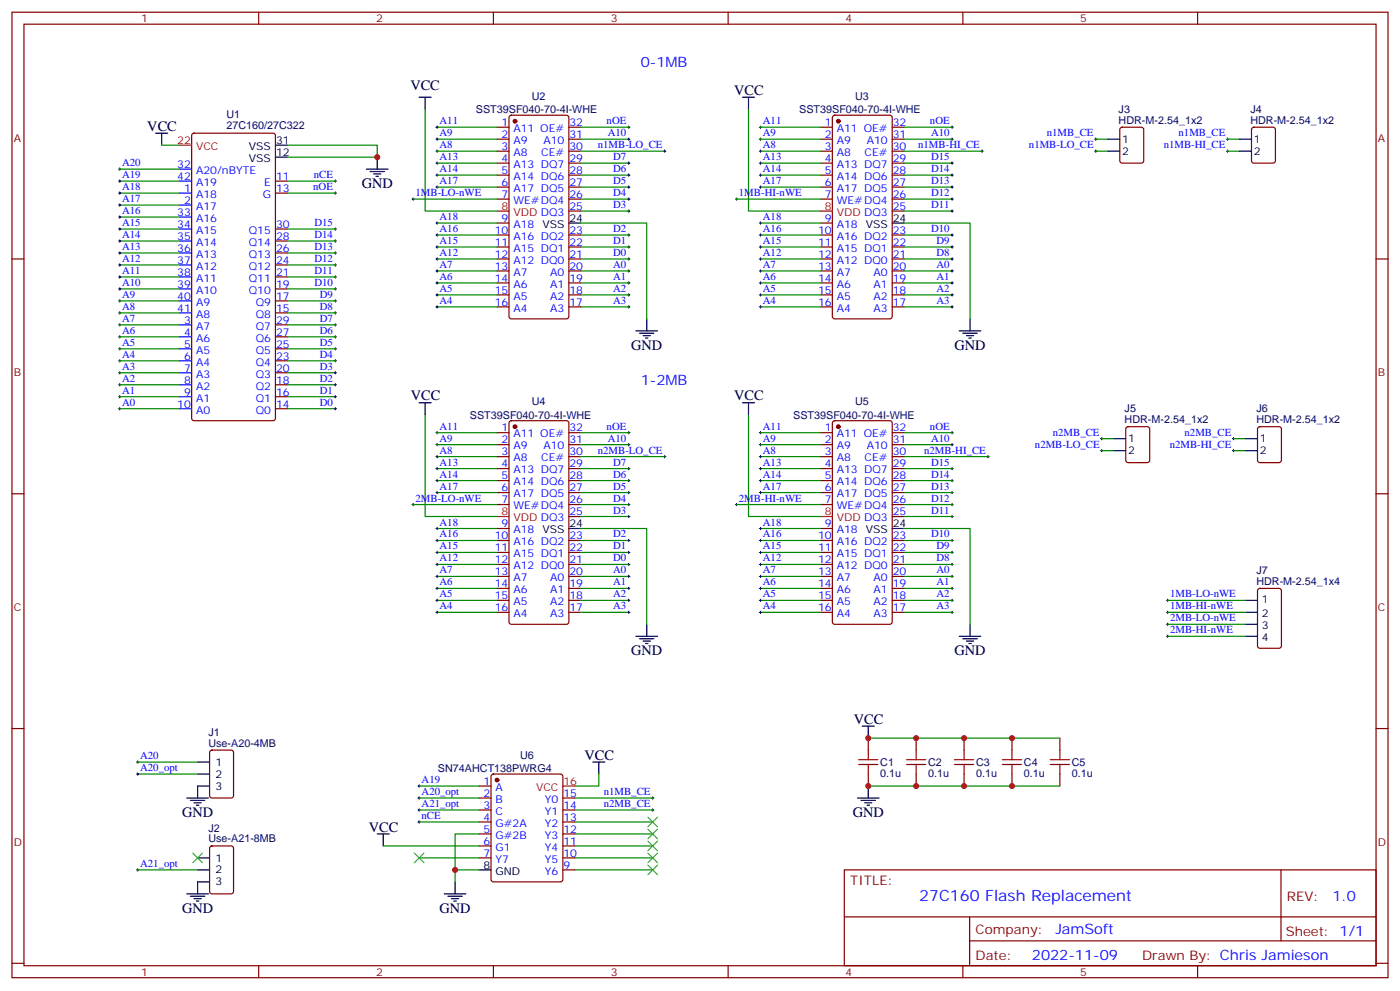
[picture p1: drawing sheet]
<svg xmlns="http://www.w3.org/2000/svg" width="412mm" height="292mm" viewBox="0 0 412 292" stroke-linecap="round" stroke-linejoin="round" font-family="sans-serif">
<g fill="none" stroke="#870000" stroke-width=".35">
<path d="M3.5 3.6h405.4v284.3h-405.4zM7.1 7.1h398.2v277.3h-398.2zM76.2 3.6v3.5M145.3 3.6v3.5M214.5 3.6v3.5M283.6 3.6v3.5M352.8 3.6v3.5M56.7 39.4l.4-.2h23.3l.7 .5v83.5l-.4 .6-23.6 .1-.6-.5-.1-83.5zM146.4 37.5h3.5M150.2 34.1l.4-.2h16.3l.6 .5 .1 58.8-.5 .7h-16.5l-.6-.5-.1-58.8zM167.6 37.5h3.5M241.7 37.5h3.5"/>
<path d="M245.4 34.1l.5-.2h16.2l.7 .5v58.8l-.4 .7h-16.5l-.7-.5v-58.8zM262.8 37.5h3.5M330.1 37.7l.5-.2h5.6l.6 .4 .1 9.4-.5 .7h-5.8l-.7-.4-.1-9.4zM368.9 37.7l.5-.2h5.6l.7 .4v9.4l-.5 .7h-5.8l-.7-.4v-9.4zM81.1 53.3h3.6M81.1 56.9h3.6M146.4 41h3.5M146.4 44.5h3.5M146.4 48h3.5M146.4 51.6h3.5M146.4 55.1h3.5M146.4 58.6h3.5"/>
<path d="M167.6 41h3.5M167.6 44.5h3.5M167.6 48h3.5M167.6 51.6h3.5M167.6 55.1h3.5M167.6 58.6h3.5M241.7 41h3.5M241.7 44.5h3.5M241.7 48h3.5M241.7 51.6h3.5M241.7 55.1h3.5M241.7 58.6h3.5"/>
<path d="M262.8 41h3.5M262.8 44.5h3.5M262.8 48h3.5M262.8 51.6h3.5M262.8 55.1h3.5M262.8 58.6h3.5M3.5 76.3h3.6M81.1 78h3.6M81.1 74.5h3.6M81.1 67.5h3.6M81.1 71h3.6M146.4 76.3h3.5"/>
<path d="M146.4 65.7h3.5M146.4 69.2h3.5M146.4 72.7h3.5M146.4 79.8h3.5M167.6 76.3h3.5M167.6 69.2h3.5M167.6 72.7h3.5M167.6 79.8h3.5M167.6 62.2h3.5M241.7 76.3h3.5M241.7 65.7h3.5M241.7 69.2h3.5"/>
<path d="M241.7 72.7h3.5M241.7 79.8h3.5M262.8 76.3h3.5M262.8 69.2h3.5M262.8 72.7h3.5M262.8 79.8h3.5M262.8 62.2h3.5M405.3 76.3h3.6M81.1 99.2h3.6M81.1 95.7h3.6M81.1 88.6h3.6M81.1 85.1h3.6"/>
<path d="M81.1 81.6h3.6M81.1 92.1h3.6M146.4 83.3h3.5M146.4 86.9h3.5M146.4 90.4h3.5M167.6 83.3h3.5M167.6 86.9h3.5M167.6 90.4h3.5M241.7 83.3h3.5M241.7 86.9h3.5M241.7 90.4h3.5M262.8 83.3h3.5"/>
<path d="M262.8 86.9h3.5M262.8 90.4h3.5M81.1 109.8h3.6M81.1 106.3h3.6M81.1 102.7h3.6M81.1 113.3h3.6M81.1 116.8h3.6M81.1 120.4h3.6M146.4 127.4h3.5M146.4 131h3.5M146.4 134.5h3.5M146.4 138h3.5"/>
<path d="M150.2 124.1l.4-.2h16.3l.6 .4 .1 58.9-.5 .6-16.5 .1-.6-.5-.1-58.8zM167.6 127.4h3.5M167.6 131h3.5M167.6 134.5h3.5M167.6 138h3.5M241.7 127.4h3.5M241.7 131h3.5M241.7 134.5h3.5M241.7 138h3.5M245.4 124.1l.5-.2h16.2l.7 .4v58.9l-.4 .6-16.5 .1-.7-.5v-58.8zM262.8 127.4h3.5M262.8 131h3.5"/>
<path d="M262.8 134.5h3.5M262.8 138h3.5M331.8 125.9l.5-.2h5.7l.6 .4 .1 9.4-.5 .7h-5.9l-.6-.4-.1-9.4zM370.7 125.9l.4-.2h5.7l.6 .4 .1 9.4-.5 .7h-5.9l-.6-.4-.1-9.4zM3.5 145.4h3.6M146.4 141.5h3.5M146.4 145.1h3.5M146.4 148.6h3.5M146.4 155.6h3.5M146.4 159.2h3.5M167.6 141.5h3.5M167.6 145.1h3.5"/>
<path d="M167.6 148.6h3.5M167.6 159.2h3.5M167.6 152.1h3.5M241.7 141.5h3.5M241.7 145.1h3.5M241.7 148.6h3.5M241.7 155.6h3.5M241.7 159.2h3.5M262.8 141.5h3.5M262.8 145.1h3.5M262.8 148.6h3.5M262.8 159.2h3.5"/>
<path d="M262.8 152.1h3.5M405.3 145.4h3.6M146.4 162.7h3.5M146.4 166.2h3.5M146.4 169.8h3.5M146.4 173.3h3.5M146.4 176.8h3.5M167.6 162.7h3.5M167.6 166.2h3.5M167.6 169.8h3.5M167.6 173.3h3.5M167.6 176.8h3.5"/>
<path d="M241.7 162.7h3.5M241.7 166.2h3.5M241.7 169.8h3.5M241.7 173.3h3.5M241.7 176.8h3.5M262.8 162.7h3.5M262.8 166.2h3.5M262.8 169.8h3.5M262.8 173.3h3.5M262.8 176.8h3.5M370.7 173.5l.4-.2h5.7l.6 .4 .1 16.5-.5 .7h-5.9l-.6-.4-.1-16.5zM146.4 180.3h3.5"/>
<path d="M167.6 180.3h3.5M241.7 180.3h3.5M262.8 180.3h3.5M3.5 214.6h3.6M255.8 217.4v3.5M269.9 217.4v3.5M284 217.4v3.5M298.1 217.4v3.5M312.2 217.4v3.5M405.3 214.6h3.6M62 221.1l.4-.2h5.7l.6 .4 .1 13-.5 .7h-5.9l-.6-.4-.1-13zM141.1 231.5h3.5"/>
<path d="M141.1 235h3.5M141.1 238.5h3.5M144.9 228.2l.4-.2h19.8l.7 .4v30.6l-.5 .7h-20l-.6-.4-.1-30.6zM165.8 235h3.5M165.8 238.5h3.5M255.8 228v3.5M269.9 228v3.5M284 228v3.5M298.1 228v3.5M312.2 228v3.5M62 249.3l.4-.2h5.7l.6 .5 .1 12.9-.5 .7h-5.9l-.6-.4-.1-13zM141.1 242.1h3.5"/>
<path d="M141.1 245.6h3.5M141.1 249.1h3.5M141.1 252.7h3.5M165.8 242.1h3.5M165.8 245.6h3.5M165.8 249.1h3.5M165.8 252.7h3.5M165.8 256.2h3.5M248.7 256.2h156.6v28.2h-156.6zM377.3 256.2v20.9M248.7 270h156.5M285.6 277.1h119.6"/>
<path d="M285.6 270v14.1M3.5 283.7h3.6M76.2 284.4v3.5M145.3 284.4v3.5M214.5 284.4v3.5M283.6 284.4v3.5M352.8 284.4v3.5M405.3 283.7h3.6"/>
</g>
<g fill="none" stroke="#00f" stroke-width=".35">
<path d="M52.9 56.9h3.5M52.9 53.3h3.5M52.9 49.8h3.5M52.9 67.5h3.5M52.9 71h3.5M52.9 74.5h3.5M52.9 78h3.5M52.9 60.4h3.5M52.9 63.9h3.5M52.9 95.7h3.5M52.9 99.2h3.5M52.9 88.6h3.5"/>
<path d="M52.9 92.1h3.5M52.9 85.1h3.5M52.9 81.6h3.5M52.9 102.7h3.5M52.9 106.3h3.5M52.9 109.8h3.5M52.9 113.3h3.5M52.9 116.8h3.5M52.9 120.4h3.5"/>
</g>
<g fill="none" stroke="#000" stroke-width=".35">
<path d="M45.9 39.2h3.5M47.6 39.2v3.6M123.5 28.6h3.5M125.2 28.6v3.6M218.7 28.6h3.5M220.5 28.6v3.6M81.1 42.8h3.6M81.1 46.3h3.6M107.9 49.8h6.4M109 50.5h4.2M110.1 51.2h2.1M110.8 51.9h.7"/>
<path d="M111.1 46.3v3.5M326.3 41h3.5M326.3 44.5h3.5M365.1 41h3.6M365.1 44.5h3.6M167.6 65.7h3.5M262.8 65.7h3.5M187.3 97.4h6.4M188.4 98.1h4.2M189.4 98.8h2.2M190.1 99.6h.8M190.5 93.9v3.5"/>
<path d="M282.6 97.4h6.3M283.6 98.1h4.3M284.7 98.8h2.1M285.4 99.6h.7M285.8 93.9v3.5M123.5 118.6h3.5M125.2 118.6v3.5M218.7 118.6h3.5M220.5 118.6v3.5M328.1 129.2h3.5M328.1 132.7h3.5M366.9 129.2h3.5"/>
<path d="M366.9 132.7h3.5M167.6 155.6h3.5M262.8 155.6h3.5M366.9 176.8h3.5M187.3 187.4h6.4M188.4 188.1h4.2M189.4 188.8h2.2M190.1 189.5h.8M190.5 183.9v3.5M282.6 187.4h6.3M283.6 188.1h4.3M284.7 188.8h2.1"/>
<path d="M285.4 189.5h.7M285.8 183.9v3.5M366.9 187.4h3.5M366.9 180.3h3.5M366.9 183.9h3.5M254 213.9h3.5M255.8 213.9v3.5M55 235h6.4M56.1 235.7h4.2M57.1 236.4h2.2M57.9 237.1h.7M58.2 224.4h3.5"/>
<path d="M58.2 228h3.5M61.7 231.5h-3.5v3.5M174.6 224.4h3.6M176.4 224.4v3.6M252.6 235h6.3M253.6 235.7h4.3M254.7 236.4h2.1M255.4 237.1h.7M255.8 231.5v3.5M58.2 256.2h3.5M58.2 252.7h3.5M61.7 259.7h-3.5v3.5"/>
<path d="M111.1 245.6h3.6M112.9 245.6v3.5M134.1 259.7v3.5M141.1 256.2h3.5M55 263.2h6.4M56.1 263.9h4.2M57.1 264.7h2.2M57.9 265.4h.7M130.9 263.2h6.3M131.9 263.9h4.3M133 264.7h2.1M133.7 265.4h.7"/>
</g>
<path d="M52.9 42.8h3.5M146.4 62.2h3.5M241.7 62.2h3.5M146.4 152.1h3.5M241.7 152.1h3.5M165.8 231.5h3.5" fill="none" stroke="#f00" stroke-width=".35"/>
<g fill="#870000" stroke="#870000" stroke-width=".35">
<circle cx="151.7" cy="35.7" r=".53"/>
<circle cx="246.9" cy="35.7" r=".53"/>
<circle cx="151.7" cy="125.7" r=".53"/>
<circle cx="246.9" cy="125.7" r=".53"/>
<circle cx="146.4" cy="229.7" r=".53"/>
</g>
<g fill="none" stroke="#000" stroke-width=".29">
<path d="M128.4 37.5h.7M128.8 37.1v.7M184.9 37.5h.7M185.2 37.1v.7M223.7 37.5h.7M224 37.1v.7M280.1 37.5h.7M280.5 37.1v.7M34.9 53.3h.7M34.9 56.9h.7M34.9 49.8h.7M35.3 49.5v.7"/>
<path d="M35.3 53v.7M35.3 56.5v.7M98.4 53.3h.7M98.4 56.9h.7M98.8 53v.7M98.8 56.5v.7M121.4 58.6h.7M121.7 58.3v.7M128.4 55.1h.7M128.4 51.6h.7M128.4 48h.7M128.4 44.5h.7"/>
<path d="M128.4 41h.7M128.8 40.6v.7M128.8 44.2v.7M128.8 47.7v.7M128.8 51.2v.7M128.8 54.8v.7M184.9 55.1h.7M184.9 51.6h.7M184.9 48h.7M184.9 41h.7M184.9 58.6h.7M185.2 40.6v.7"/>
<path d="M185.2 47.7v.7M185.2 51.2v.7M185.2 54.8v.7M185.2 58.3v.7M195.4 44.5h.7M195.8 44.2v.7M216.6 58.6h.7M217 58.3v.7M223.7 55.1h.7M223.7 51.6h.7M223.7 48h.7M223.7 44.5h.7"/>
<path d="M223.7 41h.7M224 40.6v.7M224 44.2v.7M224 47.7v.7M224 51.2v.7M224 54.8v.7M280.1 55.1h.7M280.1 51.6h.7M280.1 48h.7M280.1 41h.7M280.1 58.6h.7M280.5 40.6v.7"/>
<path d="M280.5 47.7v.7M280.5 51.2v.7M280.5 54.8v.7M280.5 58.3v.7M288.9 44.5h.7M289.3 44.2v.7M322.4 44.5h.7M322.4 41h.7M322.8 40.6v.7M322.8 44.2v.7M361.2 44.5h.7M361.2 41h.7"/>
<path d="M361.6 40.6v.7M361.6 44.2v.7M34.9 60.4h.7M34.9 63.9h.7M34.9 67.5h.7M34.9 71h.7M34.9 74.5h.7M34.9 78h.7M35.3 60v.7M35.3 63.6v.7M35.3 67.1v.7M35.3 70.6v.7"/>
<path d="M35.3 74.2v.7M35.3 77.7v.7M98.4 67.5h.7M98.4 71h.7M98.4 74.5h.7M98.4 78h.7M98.8 67.1v.7M98.8 70.6v.7M98.8 74.2v.7M98.8 77.7v.7M128.4 79.8h.7M128.4 76.3h.7"/>
<path d="M128.4 72.7h.7M128.4 69.2h.7M128.4 65.7h.7M128.8 65.3v.7M128.8 68.9v.7M128.8 72.4v.7M128.8 75.9v.7M128.8 79.4v.8M184.9 79.8h.7M184.9 76.3h.7M184.9 72.7h.7M184.9 69.2h.7"/>
<path d="M184.9 62.2h.7M185.2 61.8v.7M185.2 68.9v.7M185.2 72.4v.7M185.2 75.9v.7M185.2 79.4v.8M223.7 79.8h.7M223.7 76.3h.7M223.7 72.7h.7M223.7 69.2h.7M223.7 65.7h.7M224 65.3v.7"/>
<path d="M224 68.9v.7M224 72.4v.7M224 75.9v.7M224 79.4v.8M280.1 79.8h.7M280.1 76.3h.7M280.1 72.7h.7M280.1 69.2h.7M280.1 62.2h.7M280.5 61.8v.7M280.5 68.9v.7M280.5 72.4v.7"/>
<path d="M280.5 75.9v.7M280.5 79.4v.8M34.9 99.2h.7M34.9 95.7h.7M34.9 92.1h.7M34.9 88.6h.7M34.9 81.6h.7M34.9 85.1h.7M35.3 81.2v.7M35.3 84.7v.7M35.3 88.3v.7M35.3 91.8v.7"/>
<path d="M35.3 95.3v.7M35.3 98.8v.8M98.4 99.2h.7M98.4 95.7h.7M98.4 92.1h.7M98.4 88.6h.7M98.4 81.6h.7M98.4 85.1h.7M98.8 81.2v.7M98.8 84.7v.7M98.8 88.3v.7M98.8 91.8v.7"/>
<path d="M98.8 95.3v.7M98.8 98.8v.8M128.4 90.4h.7M128.4 86.9h.7M128.4 83.3h.7M128.8 83v.7M128.8 86.5v.7M128.8 90v.7M184.9 90.4h.7M184.9 86.9h.7M184.9 83.3h.7M185.2 83v.7"/>
<path d="M185.2 86.5v.7M185.2 90v.7M223.7 90.4h.7M223.7 86.9h.7M223.7 83.3h.7M224 83v.7M224 86.5v.7M224 90v.7M280.1 90.4h.7M280.1 86.9h.7M280.1 83.3h.7M280.5 83v.7"/>
<path d="M280.5 86.5v.7M280.5 90v.7M34.9 116.8h.7M34.9 113.3h.7M34.9 109.8h.7M34.9 106.3h.7M34.9 102.7h.7M35.3 102.4v.7M35.3 105.9v.7M35.3 109.4v.7M35.3 113v.7M35.3 116.5v.7"/>
<path d="M98.4 116.8h.7M98.4 113.3h.7M98.4 109.8h.7M98.4 106.3h.7M98.4 102.7h.7M98.8 102.4v.7M98.8 105.9v.7M98.8 109.4v.7M98.8 113v.7M98.8 116.5v.7M34.9 120.4h.7M35.3 120v.7"/>
<path d="M98.4 120.4h.7M98.8 120v.7M128.4 131h.7M128.4 127.4h.7M128.4 134.5h.7M128.4 138h.7M128.8 127.1v.7M128.8 130.6v.7M128.8 134.1v.7M128.8 137.7v.7M184.9 131h.7M184.9 127.4h.7"/>
<path d="M184.9 138h.7M185.2 127.1v.7M185.2 130.6v.7M185.2 137.7v.7M195.4 134.5h.7M195.8 134.1v.7M223.7 131h.7M223.7 127.4h.7M223.7 134.5h.7M223.7 138h.7M224 127.1v.7M224 130.6v.7"/>
<path d="M224 134.1v.7M224 137.7v.7M280.1 131h.7M280.1 127.4h.7M280.1 138h.7M280.5 127.1v.7M280.5 130.6v.7M280.5 137.7v.7M290.7 134.5h.7M291 134.1v.7M324.2 132.7h.7M324.2 129.2h.7"/>
<path d="M324.6 128.8v.7M324.6 132.4v.7M363 132.7h.7M363 129.2h.7M363.4 128.8v.7M363.4 132.4v.7M121.4 148.6h.7M121.7 148.2v.7M128.4 141.5h.7M128.4 145.1h.7M128.4 155.6h.7M128.4 159.2h.7"/>
<path d="M128.8 141.2v.7M128.8 144.7v.7M128.8 155.3v.7M128.8 158.8v.7M184.9 141.5h.7M184.9 145.1h.7M184.9 159.2h.7M184.9 152.1h.7M184.9 148.6h.7M185.2 141.2v.7M185.2 144.7v.7M185.2 148.2v.7"/>
<path d="M185.2 151.8v.7M185.2 158.8v.7M216.6 148.6h.7M217 148.2v.7M223.7 141.5h.7M223.7 145.1h.7M223.7 155.6h.7M223.7 159.2h.7M224 141.2v.7M224 144.7v.7M224 155.3v.7M224 158.8v.7"/>
<path d="M280.1 141.5h.7M280.1 145.1h.7M280.1 159.2h.7M280.1 152.1h.7M280.1 148.6h.7M280.5 141.2v.7M280.5 144.7v.7M280.5 148.2v.7M280.5 151.8v.7M280.5 158.8v.7M128.4 169.8h.7M128.4 173.3h.7"/>
<path d="M128.4 176.8h.7M128.4 162.7h.7M128.4 166.2h.7M128.8 162.3v.8M128.8 165.9v.7M128.8 169.4v.7M128.8 172.9v.7M128.8 176.5v.7M128.8 180v.7M184.9 169.8h.7M184.9 173.3h.7M184.9 176.8h.7"/>
<path d="M184.9 162.7h.7M184.9 166.2h.7M185.2 162.3v.8M185.2 165.9v.7M185.2 169.4v.7M185.2 172.9v.7M185.2 176.5v.7M185.2 180v.7M223.7 169.8h.7M223.7 173.3h.7M223.7 176.8h.7M223.7 162.7h.7"/>
<path d="M223.7 166.2h.7M224 162.3v.8M224 165.9v.7M224 169.4v.7M224 172.9v.7M224 176.5v.7M224 180v.7M280.1 169.8h.7M280.1 173.3h.7M280.1 176.8h.7M280.1 162.7h.7M280.1 166.2h.7"/>
<path d="M280.5 162.3v.8M280.5 165.9v.7M280.5 169.4v.7M280.5 172.9v.7M280.5 176.5v.7M280.5 180v.7M343.6 176.8h.7M344 176.5v.7M344 180v.7M128.4 180.3h.7M184.9 180.3h.7M223.7 180.3h.7"/>
<path d="M280.1 180.3h.7M343.6 180.3h.7M343.6 183.9h.7M343.6 187.4h.7M344 183.5v.7M344 187v.7M40.2 224.4h.7M40.2 228h.7M40.6 224.1v.7M40.6 227.6v.7M123.1 231.5h.7M123.1 235h.7"/>
<path d="M123.1 238.5h.7M123.5 231.1v.7M123.5 234.7v.7M123.5 238.2v.7M191.9 235h.7M191.9 238.5h.7M192.3 234.7v.7M192.3 238.2v.7M40.2 256.2h.7M40.6 255.8v.7M123.1 242.1h.7M123.5 241.7v.7"/>
</g>
<g fill="none" stroke="#008700" stroke-width=".35">
<path d="M125.2 32.2v30h21.2M128.8 37.5h17.6M171.1 37.5h14.1M220.5 32.2v30h21.2M224 37.5h17.7M266.3 37.5h14.2M35.3 56.9h17.6M35.3 53.3h17.6M35.3 49.8h17.6M47.6 42.8h5.3M84.7 42.8h26.4v3.5h-26.4M84.7 56.9h14.1"/>
<path d="M84.7 53.3h14.1M121.7 58.6h24.7M128.8 44.5h17.6M128.8 48h17.6M128.8 51.6h17.6M128.8 55.1h17.6M128.8 41h17.6M171.1 44.5h24.7M171.1 48h14.1M171.1 51.6h14.1M171.1 55.1h14.1M171.1 41h14.1"/>
<path d="M171.1 58.6h14.1M217 58.6h24.7M224 44.5h17.7M224 48h17.7M224 51.6h17.7M224 55.1h17.7M224 41h17.7M266.3 44.5h23M266.3 48h14.2M266.3 51.6h14.2M266.3 55.1h14.2M266.3 41h14.2"/>
<path d="M266.3 58.6h14.2M322.8 44.5h3.5M322.8 41h3.5M361.6 44.5h3.5M361.6 41h3.5M35.3 78h17.6M35.3 74.5h17.6M35.3 71h17.6M35.3 67.5h17.6M35.3 63.9h17.6M35.3 60.4h17.6M84.7 78h14.1"/>
<path d="M84.7 74.5h14.1M84.7 71h14.1M84.7 67.5h14.1M128.8 79.8h17.6M128.8 65.7h17.6M128.8 69.2h17.6M128.8 72.7h17.6M128.8 76.3h17.6M171.1 65.7h19.4v28.2M171.1 79.8h14.1M171.1 69.2h14.1M171.1 72.7h14.1"/>
<path d="M171.1 76.3h14.1M171.1 62.2h14.1M224 79.8h17.7M224 65.7h17.7M224 69.2h17.7M224 72.7h17.7M224 76.3h17.7M266.3 65.7h19.5v28.2M266.3 79.8h14.2M266.3 69.2h14.2M266.3 72.7h14.2M266.3 76.3h14.2"/>
<path d="M266.3 62.2h14.2M35.3 88.6h17.6M35.3 92.1h17.6M35.3 95.7h17.6M35.3 99.2h17.6M35.3 81.6h17.6M35.3 85.1h17.6M84.7 88.6h14.1M84.7 92.1h14.1M84.7 95.7h14.1M84.7 99.2h14.1M84.7 81.6h14.1"/>
<path d="M84.7 85.1h14.1M128.8 83.3h17.6M128.8 86.9h17.6M128.8 90.4h17.6M171.1 83.3h14.1M171.1 86.9h14.1M171.1 90.4h14.1M224 83.3h17.7M224 86.9h17.7M224 90.4h17.7M266.3 83.3h14.2M266.3 86.9h14.2"/>
<path d="M266.3 90.4h14.2M35.3 102.7h17.6M35.3 106.3h17.6M35.3 109.8h17.6M35.3 113.3h17.6M35.3 116.8h17.6M84.7 102.7h14.1M84.7 106.3h14.1M84.7 109.8h14.1M84.7 113.3h14.1M84.7 116.8h14.1M35.3 120.4h17.6"/>
<path d="M84.7 120.4h14.1M125.2 122.1v30h21.2M128.8 127.4h17.6M128.8 131h17.6M128.8 138h17.6M128.8 134.5h17.6M171.1 127.4h14.1M171.1 131h14.1M171.1 138h14.1M171.1 134.5h24.7M220.5 122.1v30h21.2M224 127.4h17.7"/>
<path d="M224 131h17.7M224 138h17.7M224 134.5h17.7M266.3 127.4h14.2M266.3 131h14.2M266.3 138h14.2M266.3 134.5h24.7M324.6 132.7h3.5M324.6 129.2h3.5M363.4 132.7h3.5M363.4 129.2h3.5M121.7 148.6h24.7"/>
<path d="M128.8 145.1h17.6M128.8 141.5h17.6M128.8 159.2h17.6M128.8 155.6h17.6M171.1 155.6h19.4v28.3M171.1 145.1h14.1M171.1 141.5h14.1M171.1 159.2h14.1M171.1 152.1h14.1M171.1 148.6h14.1M217 148.6h24.7M224 145.1h17.7"/>
<path d="M224 141.5h17.7M224 159.2h17.7M224 155.6h17.7M266.3 155.6h19.5v28.3M266.3 145.1h14.2M266.3 141.5h14.2M266.3 159.2h14.2M266.3 152.1h14.2M266.3 148.6h14.2M128.8 176.8h17.6M128.8 173.3h17.6M128.8 169.8h17.6"/>
<path d="M128.8 166.2h17.6M128.8 162.7h17.6M171.1 176.8h14.1M171.1 173.3h14.1M171.1 169.8h14.1M171.1 166.2h14.1M171.1 162.7h14.1M224 176.8h17.7M224 173.3h17.7M224 169.8h17.7M224 166.2h17.7M224 162.7h17.7"/>
<path d="M266.3 176.8h14.2M266.3 173.3h14.2M266.3 169.8h14.2M266.3 166.2h14.2M266.3 162.7h14.2M344 176.8h22.9M128.8 180.3h17.6M171.1 180.3h14.1M224 180.3h17.7M266.3 180.3h14.2M344 180.3h22.9M344 183.9h22.9"/>
<path d="M344 187.4h22.9M255.8 217.4h56.4M40.6 224.4h17.6M40.6 228h17.6M123.5 231.5h17.6M123.5 235h17.6M123.5 238.5h17.6M169.3 235h23M169.3 238.5h23M176.4 228v3.5h-7.1M255.8 231.5h56.4M40.6 256.2h17.6"/>
<path d="M112.9 249.1h28.2M123.5 242.1h17.6M123.5 252.7h17.6M134.1 256.2h7M141.1 245.6h-7v14.1M169.3 256.2h23M169.3 249.1h23M169.3 242.1h23M169.3 245.6h23M169.3 252.7h23"/>
</g>
<g fill="none" stroke="#a10000" stroke-width=".35">
<path d="M252.9 225.1h5.7M252.9 223.7h5.7M255.8 220.9v2.8M255.8 225.1v2.9M267.1 225.1h5.6M267.1 223.7h5.6M269.9 220.9v2.8M269.9 225.1v2.9M281.2 225.1h5.6M281.2 223.7h5.6M284 220.9v2.8M284 225.1v2.9"/>
<path d="M295.3 225.1h5.6M295.3 223.7h5.6M298.1 220.9v2.8M298.1 225.1v2.9M309.4 225.1h5.6M309.4 223.7h5.6M312.2 220.9v2.8M312.2 225.1v2.9"/>
</g>
<g fill="none" stroke="#3c3" stroke-width=".35">
<path d="M56.8 251.2l2.8 2.9M59.6 251.2l-2.8 2.9M122.1 251.2l2.8 2.9M124.9 251.2l-2.8 2.9M190.9 240.7l2.8 2.8M190.9 244.2l2.8 2.8M190.9 247.7l2.8 2.8M190.9 251.2l2.8 2.9M190.9 254.8l2.8 2.8M193.7 240.7l-2.8 2.8M193.7 244.2l-2.8 2.8M193.7 247.7l-2.8 2.8"/>
<path d="M193.7 251.2l-2.8 2.9M193.7 254.8l-2.8 2.8"/>
</g>
<g fill="#c00">
<circle cx="134.1" cy="256.2" r=".88"/>
<circle cx="269.9" cy="217.4" r=".88"/>
<circle cx="284" cy="217.4" r=".88"/>
<circle cx="298.1" cy="217.4" r=".88"/>
<circle cx="269.9" cy="231.5" r=".88"/>
<circle cx="284" cy="231.5" r=".88"/>
<circle cx="298.1" cy="231.5" r=".88"/>
<circle cx="255.8" cy="231.5" r=".88"/>
<circle cx="255.8" cy="217.4" r=".88"/>
<circle cx="111.1" cy="46.3" r=".88"/>
</g>
<text font-size="4.6" fill="#00f" x="270.8" y="265.2">27C160 Flash Replacement</text>
<g font-size="4.2" fill="#00f">
<text x="188.7" y="19.8">0-1MB</text>
<text x="188.7" y="113.3">1-2MB</text>
<text x="392.5" y="265.4">1.0</text>
<text x="310.9" y="275">JamSoft</text>
<text x="304" y="282.8">2022-11-09</text>
</g>
<g font-size="4.2">
<text x="120.9" y="26.6">VCC</text>
<text x="216.3" y="27.9">VCC</text>
<text x="43.4" y="38.5">VCC</text>
<text x="106.5" y="55.5">GND</text>
<text x="185.9" y="103.1">GND</text>
<text x="281.2" y="103.1">GND</text>
<text x="121" y="117.9">VCC</text>
<text x="216.3" y="117.9">VCC</text>
<text x="185.9" y="193">GND</text>
<text x="281.2" y="193">GND</text>
<text x="251.5" y="213.1">VCC</text>
<text x="172.2" y="223.7">VCC</text>
<text x="53.6" y="240.7">GND</text>
<text x="108.7" y="244.9">VCC</text>
<text x="251.2" y="240.7">GND</text>
<text x="53.6" y="268.9">GND</text>
<text x="129.5" y="268.9">GND</text>
</g>
<g font-size="3.9" fill="#800">
<text x="250.5" y="260.8">TITLE:</text>
<text x="379.1" y="265.4">REV:</text>
<text x="287.4" y="275">Company:</text>
<text x="378.7" y="275.6">Sheet: 1/1</text>
<text x="287.4" y="282.6">Date:</text>
<text x="336.4" y="282.7">Drawn By: Chris Jamieson</text>
</g>
<g font-size="3.2" fill="#800">
<text x="41.6" y="6.6">1</text>
<text x="110.8" y="6.6">2</text>
<text x="179.9" y="6.6">3</text>
<text x="249.1" y="6.6">4</text>
<text x="318.2" y="6.6">5</text>
<text x="4.1" y="41.7">A</text>
<text x="405.9" y="41.7">A</text>
<text x="4.1" y="110.8">B</text>
<text x="405.9" y="110.8">B</text>
<text x="4.1" y="180">C</text>
<text x="405.9" y="180">C</text>
<text x="4.1" y="249.1">D</text>
<text x="405.9" y="249.1">D</text>
<text x="41.6" y="287.4">1</text>
<text x="110.8" y="287.4">2</text>
<text x="179.9" y="287.4">3</text>
<text x="249.1" y="287.4">4</text>
<text x="318.2" y="287.4">5</text>
</g>
<g font-size="3.2" fill="#000080">
<text x="156.6" y="29.4">U2</text>
<text x="251.9" y="29.4">U3</text>
<text x="66.7" y="34.7">U1</text>
<text x="140.2" y="33.4">SST39SF040-70-4I-WHE</text>
<text x="235.4" y="33.4">SST39SF040-70-4I-WHE</text>
<text x="329.5" y="33.2">J3</text>
<text x="368.3" y="33.2">J4</text>
<text x="66.7" y="37.9">27C160/27C322</text>
<text x="329.5" y="36.4">HDR-M-2.54_1x2</text>
<text x="368.3" y="36.4">HDR-M-2.54_1x2</text>
<text x="156.6" y="119.4">U4</text>
<text x="251.9" y="119.4">U5</text>
<text x="138.4" y="123.3">SST39SF040-70-4I-WHE</text>
<text x="233.7" y="123.3">SST39SF040-70-4I-WHE</text>
<text x="331.3" y="124.6">HDR-M-2.54_1x2</text>
<text x="331.3" y="121.3">J5</text>
<text x="370.1" y="124.6">HDR-M-2.54_1x2</text>
<text x="370.1" y="121.3">J6</text>
<text x="370.1" y="172.2">HDR-M-2.54_1x4</text>
<text x="370.1" y="169.1">J7</text>
<text x="61.4" y="219.9">Use-A20-4MB</text>
<text x="61.4" y="216.7">J1</text>
<text x="129" y="227.3">SN74AHCT138PWRG4</text>
<text x="153.2" y="223.6">U6</text>
<text x="259.3" y="225.6">C1</text>
<text x="273.4" y="225.6">C2</text>
<text x="287.5" y="225.6">C3</text>
<text x="301.6" y="225.6">C4</text>
<text x="315.7" y="225.6">C5</text>
<text x="259.3" y="228.8">0.1u</text>
<text x="273.4" y="228.8">0.1u</text>
<text x="287.5" y="228.8">0.1u</text>
<text x="301.6" y="228.8">0.1u</text>
<text x="315.7" y="228.8">0.1u</text>
<text x="61.4" y="244.9">J2</text>
<text x="61.4" y="248.1">Use-A21-8MB</text>
</g>
<g font-size="3.2" fill="#00f">
<text x="129.5" y="36.6">A11</text>
<text x="129.5" y="40.1">A9</text>
<text x="147.7" y="37.1">1</text>
<text x="147.7" y="40.6">2</text>
<text x="151.2" y="38.9">A11 OE#</text>
<text x="167.7" y="40.6">31</text>
<text x="167.7" y="37.1">32</text>
<text x="178.7" y="36.6">nOE</text>
<text x="179" y="40.1">A10</text>
<text x="224.7" y="40.1">A9</text>
<text x="224.7" y="36.6">A11</text>
<text x="243" y="37.1">1</text>
<text x="243" y="40.6">2</text>
<text x="246.5" y="38.9">A11 OE#</text>
<text x="263" y="40.6">31</text>
<text x="263" y="37.1">32</text>
<text x="273.9" y="36.6">nOE</text>
<text x="274.3" y="40.1">A10</text>
<text x="308.4" y="40.1">n1MB_CE</text>
<text x="347.2" y="40.1">n1MB_CE</text>
<text x="129.5" y="47.2">A13</text>
<text x="129.5" y="43.6">A8</text>
<text x="147.7" y="44.2">3</text>
<text x="147.7" y="47.7">4</text>
<text x="151.2" y="42.4">A9</text>
<text x="151.2" y="45.9">A8</text>
<text x="159.4" y="45.9">CE#</text>
<text x="160.1" y="42.4">A10</text>
<text x="167.7" y="47.7">29</text>
<text x="167.7" y="44.2">30</text>
<text x="176.1" y="43.6">n1MB-LO_CE</text>
<text x="180.6" y="47.2">D7</text>
<text x="224.7" y="43.6">A8</text>
<text x="224.7" y="47.2">A13</text>
<text x="243" y="44.2">3</text>
<text x="243" y="47.7">4</text>
<text x="246.5" y="42.4">A9</text>
<text x="246.5" y="45.9">A8</text>
<text x="254.7" y="45.9">CE#</text>
<text x="255.3" y="42.4">A10</text>
<text x="263" y="47.7">29</text>
<text x="263" y="44.2">30</text>
<text x="270.5" y="43.6">n1MB-HI_CE</text>
<text x="274.3" y="47.2">D15</text>
<text x="303.1" y="43.6">n1MB-LO_CE</text>
<text x="342.8" y="43.6">n1MB-HI_CE</text>
<text x="36" y="52.5">A19</text>
<text x="36" y="48.9">A20</text>
<text x="52.2" y="53">42</text>
<text x="52.2" y="49.5">32</text>
<text x="57.7" y="51.2">A20/nBYTE</text>
<text x="81.3" y="53">11</text>
<text x="92.5" y="52.5">nCE</text>
<text x="129.5" y="50.7">A14</text>
<text x="147.7" y="51.2">5</text>
<text x="151.2" y="49.5">A13 DQ7</text>
<text x="151.2" y="53">A14 DQ6</text>
<text x="167.7" y="51.2">28</text>
<text x="180.6" y="50.7">D6</text>
<text x="224.7" y="50.7">A14</text>
<text x="243" y="51.2">5</text>
<text x="246.5" y="49.5">A13 DQ7</text>
<text x="246.5" y="53">A14 DQ6</text>
<text x="263" y="51.2">28</text>
<text x="274.3" y="50.7">D14</text>
<text x="36" y="56">A18</text>
<text x="36" y="59.5">A17</text>
<text x="54.3" y="56.5">1</text>
<text x="57.7" y="58.3">A18</text>
<text x="57.7" y="54.8">A19</text>
<text x="77.4" y="58.3">G</text>
<text x="77.8" y="54.8">E</text>
<text x="81.3" y="56.5">13</text>
<text x="92.3" y="56">nOE</text>
<text x="122.4" y="57.7">1MB-LO-nWE</text>
<text x="129.5" y="54.2">A17</text>
<text x="147.7" y="54.8">6</text>
<text x="147.7" y="58.3">7</text>
<text x="151.2" y="56.5">A17 DQ5</text>
<text x="167.7" y="58.3">26</text>
<text x="167.7" y="54.8">27</text>
<text x="180.6" y="54.2">D5</text>
<text x="180.6" y="57.7">D4</text>
<text x="217.7" y="57.7">1MB-HI-nWE</text>
<text x="224.7" y="54.2">A17</text>
<text x="243" y="54.8">6</text>
<text x="243" y="58.3">7</text>
<text x="246.5" y="56.5">A17 DQ5</text>
<text x="263" y="58.3">26</text>
<text x="263" y="54.8">27</text>
<text x="274.3" y="54.2">D13</text>
<text x="274.3" y="57.7">D12</text>
<text x="36" y="63">A16</text>
<text x="52.2" y="63.6">33</text>
<text x="54.3" y="60">2</text>
<text x="57.7" y="61.8">A17</text>
<text x="57.7" y="65.3">A16</text>
<text x="129.5" y="64.8">A18</text>
<text x="147.7" y="65.3">9</text>
<text x="151.2" y="60">WE#DQ4</text>
<text x="167.7" y="61.8">25</text>
<text x="180.6" y="61.3">D3</text>
<text x="224.7" y="64.8">A18</text>
<text x="243" y="65.3">9</text>
<text x="246.5" y="60">WE#DQ4</text>
<text x="263" y="61.8">25</text>
<text x="274.3" y="61.3">D11</text>
<text x="36" y="66.6">A15</text>
<text x="36" y="70.1">A14</text>
<text x="52.2" y="67.1">34</text>
<text x="52.2" y="70.6">35</text>
<text x="57.7" y="68.9">A15</text>
<text x="73.3" y="68.9">Q15</text>
<text x="81.3" y="67.1">30</text>
<text x="81.3" y="70.6">28</text>
<text x="92.6" y="70.1">D14</text>
<text x="92.6" y="66.6">D15</text>
<text x="129.5" y="71.9">A15</text>
<text x="129.5" y="68.3">A16</text>
<text x="145.7" y="68.9">10</text>
<text x="151.2" y="67.1">A18 VSS</text>
<text x="151.2" y="70.6">A16 DQ2</text>
<text x="167.7" y="68.9">23</text>
<text x="180.6" y="71.9">D1</text>
<text x="180.6" y="68.3">D2</text>
<text x="224.7" y="68.3">A16</text>
<text x="224.7" y="71.9">A15</text>
<text x="241" y="68.9">10</text>
<text x="246.5" y="67.1">A18 VSS</text>
<text x="246.5" y="70.6">A16 DQ2</text>
<text x="263" y="68.9">23</text>
<text x="274.3" y="68.3">D10</text>
<text x="275.9" y="71.9">D9</text>
<text x="36" y="73.6">A13</text>
<text x="36" y="77.2">A12</text>
<text x="52.2" y="74.2">36</text>
<text x="52.2" y="77.7">37</text>
<text x="57.7" y="72.4">A14</text>
<text x="57.7" y="75.9">A13</text>
<text x="73.3" y="75.9">Q13</text>
<text x="73.3" y="72.4">Q14</text>
<text x="81.3" y="77.7">24</text>
<text x="81.3" y="74.2">26</text>
<text x="92.6" y="77.2">D12</text>
<text x="92.6" y="73.6">D13</text>
<text x="129.5" y="75.4">A12</text>
<text x="145.7" y="72.4">11</text>
<text x="145.7" y="75.9">12</text>
<text x="151.2" y="74.2">A15 DQ1</text>
<text x="151.2" y="77.7">A12 DQ0</text>
<text x="167.7" y="75.9">21</text>
<text x="167.7" y="72.4">22</text>
<text x="180.6" y="75.4">D0</text>
<text x="224.7" y="75.4">A12</text>
<text x="241" y="72.4">11</text>
<text x="241" y="75.9">12</text>
<text x="246.5" y="74.2">A15 DQ1</text>
<text x="246.5" y="77.7">A12 DQ0</text>
<text x="263" y="75.9">21</text>
<text x="263" y="72.4">22</text>
<text x="275.9" y="75.4">D8</text>
<text x="36" y="80.7">A11</text>
<text x="52.2" y="81.2">38</text>
<text x="57.7" y="79.4">A12</text>
<text x="57.7" y="83">A11</text>
<text x="73.3" y="83">Q11</text>
<text x="73.3" y="79.4">Q12</text>
<text x="81.3" y="81.2">21</text>
<text x="92.6" y="80.7">D11</text>
<text x="129.5" y="78.9">A7</text>
<text x="129.5" y="82.4">A6</text>
<text x="145.7" y="79.4">13</text>
<text x="145.7" y="83">14</text>
<text x="151.2" y="81.2">A7</text>
<text x="162.1" y="81.2">A0</text>
<text x="167.7" y="83">19</text>
<text x="167.7" y="79.4">20</text>
<text x="180.6" y="82.4">A1</text>
<text x="180.6" y="78.9">A0</text>
<text x="224.7" y="78.9">A7</text>
<text x="224.7" y="82.4">A6</text>
<text x="241" y="79.4">13</text>
<text x="241" y="83">14</text>
<text x="246.5" y="81.2">A7</text>
<text x="257.3" y="81.2">A0</text>
<text x="263" y="83">19</text>
<text x="263" y="79.4">20</text>
<text x="275.9" y="78.9">A0</text>
<text x="275.9" y="82.4">A1</text>
<text x="36" y="87.7">A9</text>
<text x="36" y="84.2">A10</text>
<text x="52.2" y="88.3">40</text>
<text x="52.2" y="84.7">39</text>
<text x="57.7" y="86.5">A10</text>
<text x="73.3" y="86.5">Q10</text>
<text x="81.3" y="88.3">17</text>
<text x="81.3" y="84.7">19</text>
<text x="92.6" y="84.2">D10</text>
<text x="94.2" y="87.7">D9</text>
<text x="129.5" y="86">A5</text>
<text x="129.5" y="89.5">A4</text>
<text x="145.7" y="86.5">15</text>
<text x="151.2" y="84.7">A6</text>
<text x="151.2" y="88.3">A5</text>
<text x="162.1" y="88.3">A2</text>
<text x="162.1" y="84.7">A1</text>
<text x="167.7" y="86.5">18</text>
<text x="180.6" y="89.5">A3</text>
<text x="180.6" y="86">A2</text>
<text x="224.7" y="86">A5</text>
<text x="224.7" y="89.5">A4</text>
<text x="241" y="86.5">15</text>
<text x="246.5" y="84.7">A6</text>
<text x="246.5" y="88.3">A5</text>
<text x="257.3" y="88.3">A2</text>
<text x="257.3" y="84.7">A1</text>
<text x="263" y="86.5">18</text>
<text x="275.9" y="86">A2</text>
<text x="275.9" y="89.5">A3</text>
<text x="36" y="94.8">A7</text>
<text x="36" y="91.3">A8</text>
<text x="52.2" y="91.8">41</text>
<text x="54.3" y="95.3">3</text>
<text x="57.7" y="90">A9</text>
<text x="57.7" y="93.6">A8</text>
<text x="75.3" y="90">Q9</text>
<text x="75.3" y="93.6">Q8</text>
<text x="81.3" y="95.3">29</text>
<text x="81.3" y="91.8">15</text>
<text x="94.2" y="94.8">D7</text>
<text x="94.2" y="91.3">D8</text>
<text x="145.7" y="90">16</text>
<text x="151.2" y="91.8">A4</text>
<text x="162.1" y="91.8">A3</text>
<text x="167.7" y="90">17</text>
<text x="241" y="90">16</text>
<text x="246.5" y="91.8">A4</text>
<text x="257.3" y="91.8">A3</text>
<text x="263" y="90">17</text>
<text x="36" y="101.8">A5</text>
<text x="36" y="98.3">A6</text>
<text x="54.3" y="98.8">4</text>
<text x="57.7" y="97.1">A7</text>
<text x="57.7" y="100.6">A6</text>
<text x="75.3" y="100.6">Q6</text>
<text x="75.3" y="97.1">Q7</text>
<text x="81.3" y="98.8">27</text>
<text x="94.2" y="101.8">D5</text>
<text x="94.2" y="98.3">D6</text>
<text x="36" y="105.4">A4</text>
<text x="54.3" y="102.4">5</text>
<text x="54.3" y="105.9">6</text>
<text x="57.7" y="104.1">A5</text>
<text x="57.7" y="107.7">A4</text>
<text x="75.3" y="107.7">Q4</text>
<text x="75.3" y="104.1">Q5</text>
<text x="81.3" y="105.9">23</text>
<text x="81.3" y="102.4">25</text>
<text x="94.2" y="105.4">D4</text>
<text x="36" y="112.4">A2</text>
<text x="36" y="108.9">A3</text>
<text x="54.3" y="109.4">7</text>
<text x="54.3" y="113">8</text>
<text x="57.7" y="111.2">A3</text>
<text x="75.3" y="111.2">Q3</text>
<text x="81.3" y="109.4">20</text>
<text x="81.3" y="113">18</text>
<text x="94.2" y="108.9">D3</text>
<text x="94.2" y="112.4">D2</text>
<text x="36" y="119.5">A0</text>
<text x="36" y="116">A1</text>
<text x="54.3" y="116.5">9</text>
<text x="57.7" y="114.7">A2</text>
<text x="57.7" y="118.3">A1</text>
<text x="75.3" y="114.7">Q2</text>
<text x="75.3" y="118.3">Q1</text>
<text x="81.3" y="116.5">16</text>
<text x="94.2" y="116">D1</text>
<text x="94.2" y="119.5">D0</text>
<text x="52.2" y="120">10</text>
<text x="57.7" y="121.8">A0</text>
<text x="75.3" y="121.8">Q0</text>
<text x="81.3" y="120">14</text>
<text x="129.5" y="130.1">A9</text>
<text x="129.5" y="126.5">A11</text>
<text x="147.7" y="127.1">1</text>
<text x="147.7" y="130.6">2</text>
<text x="151.2" y="128.8">A11 OE#</text>
<text x="167.7" y="130.6">31</text>
<text x="167.7" y="127.1">32</text>
<text x="178.7" y="126.5">nOE</text>
<text x="179" y="130.1">A10</text>
<text x="224.7" y="130.1">A9</text>
<text x="224.7" y="126.5">A11</text>
<text x="243" y="127.1">1</text>
<text x="243" y="130.6">2</text>
<text x="246.5" y="128.8">A11 OE#</text>
<text x="263" y="130.6">31</text>
<text x="263" y="127.1">32</text>
<text x="273.9" y="126.5">nOE</text>
<text x="274.3" y="130.1">A10</text>
<text x="304.9" y="131.8">n2MB-LO_CE</text>
<text x="310.1" y="128.3">n2MB_CE</text>
<text x="344.6" y="131.8">n2MB-HI_CE</text>
<text x="348.9" y="128.3">n2MB_CE</text>
<text x="129.5" y="133.6">A8</text>
<text x="129.5" y="137.1">A13</text>
<text x="147.7" y="134.1">3</text>
<text x="147.7" y="137.7">4</text>
<text x="151.2" y="132.4">A9</text>
<text x="151.2" y="135.9">A8</text>
<text x="159.4" y="135.9">CE#</text>
<text x="160.1" y="132.4">A10</text>
<text x="167.7" y="137.7">29</text>
<text x="167.7" y="134.1">30</text>
<text x="176.1" y="133.6">n2MB-LO_CE</text>
<text x="180.6" y="137.1">D7</text>
<text x="224.7" y="133.6">A8</text>
<text x="224.7" y="137.1">A13</text>
<text x="243" y="134.1">3</text>
<text x="243" y="137.7">4</text>
<text x="246.5" y="132.4">A9</text>
<text x="246.5" y="135.9">A8</text>
<text x="254.7" y="135.9">CE#</text>
<text x="255.3" y="132.4">A10</text>
<text x="263" y="137.7">29</text>
<text x="263" y="134.1">30</text>
<text x="272.2" y="133.6">n2MB-HI_CE</text>
<text x="274.3" y="137.1">D15</text>
<text x="129.5" y="140.7">A14</text>
<text x="147.7" y="141.2">5</text>
<text x="151.2" y="139.4">A13 DQ7</text>
<text x="151.2" y="142.9">A14 DQ6</text>
<text x="167.7" y="141.2">28</text>
<text x="180.6" y="140.7">D6</text>
<text x="224.7" y="140.7">A14</text>
<text x="243" y="141.2">5</text>
<text x="246.5" y="139.4">A13 DQ7</text>
<text x="246.5" y="142.9">A14 DQ6</text>
<text x="263" y="141.2">28</text>
<text x="274.3" y="140.7">D14</text>
<text x="122.4" y="147.7">2MB-LO-nWE</text>
<text x="129.5" y="144.2">A17</text>
<text x="147.7" y="144.7">6</text>
<text x="147.7" y="148.2">7</text>
<text x="151.2" y="146.5">A17 DQ5</text>
<text x="167.7" y="148.2">26</text>
<text x="167.7" y="144.7">27</text>
<text x="180.6" y="147.7">D4</text>
<text x="180.6" y="144.2">D5</text>
<text x="217.7" y="147.7">2MB-HI-nWE</text>
<text x="224.7" y="144.2">A17</text>
<text x="243" y="144.7">6</text>
<text x="243" y="148.2">7</text>
<text x="246.5" y="146.5">A17 DQ5</text>
<text x="263" y="148.2">26</text>
<text x="263" y="144.7">27</text>
<text x="274.3" y="147.7">D12</text>
<text x="274.3" y="144.2">D13</text>
<text x="129.5" y="154.8">A18</text>
<text x="147.7" y="155.3">9</text>
<text x="151.2" y="150">WE#DQ4</text>
<text x="167.7" y="151.8">25</text>
<text x="180.6" y="151.2">D3</text>
<text x="224.7" y="154.8">A18</text>
<text x="243" y="155.3">9</text>
<text x="246.5" y="150">WE#DQ4</text>
<text x="263" y="151.8">25</text>
<text x="274.3" y="151.2">D11</text>
<text x="129.5" y="158.3">A16</text>
<text x="129.5" y="161.8">A15</text>
<text x="145.7" y="158.8">10</text>
<text x="151.2" y="157.1">A18 VSS</text>
<text x="151.2" y="160.6">A16 DQ2</text>
<text x="167.7" y="158.8">23</text>
<text x="180.6" y="158.3">D2</text>
<text x="180.6" y="161.8">D1</text>
<text x="224.7" y="158.3">A16</text>
<text x="224.7" y="161.8">A15</text>
<text x="241" y="158.8">10</text>
<text x="246.5" y="157.1">A18 VSS</text>
<text x="246.5" y="160.6">A16 DQ2</text>
<text x="263" y="158.8">23</text>
<text x="274.3" y="158.3">D10</text>
<text x="275.9" y="161.8">D9</text>
<text x="129.5" y="165.3">A12</text>
<text x="145.7" y="162.3">11</text>
<text x="145.7" y="165.9">12</text>
<text x="151.2" y="164.1">A15 DQ1</text>
<text x="151.2" y="167.6">A12 DQ0</text>
<text x="167.7" y="165.9">21</text>
<text x="167.7" y="162.3">22</text>
<text x="180.6" y="165.3">D0</text>
<text x="224.7" y="165.3">A12</text>
<text x="241" y="162.3">11</text>
<text x="241" y="165.9">12</text>
<text x="246.5" y="164.1">A15 DQ1</text>
<text x="246.5" y="167.6">A12 DQ0</text>
<text x="263" y="165.9">21</text>
<text x="263" y="162.3">22</text>
<text x="275.9" y="165.3">D8</text>
<text x="129.5" y="168.9">A7</text>
<text x="129.5" y="172.4">A6</text>
<text x="145.7" y="169.4">13</text>
<text x="145.7" y="172.9">14</text>
<text x="151.2" y="171.2">A7</text>
<text x="162.1" y="171.2">A0</text>
<text x="167.7" y="172.9">19</text>
<text x="167.7" y="169.4">20</text>
<text x="180.6" y="168.9">A0</text>
<text x="180.6" y="172.4">A1</text>
<text x="224.7" y="168.9">A7</text>
<text x="224.7" y="172.4">A6</text>
<text x="241" y="169.4">13</text>
<text x="241" y="172.9">14</text>
<text x="246.5" y="171.2">A7</text>
<text x="257.3" y="171.2">A0</text>
<text x="263" y="172.9">19</text>
<text x="263" y="169.4">20</text>
<text x="275.9" y="172.4">A1</text>
<text x="275.9" y="168.9">A0</text>
<text x="129.5" y="175.9">A5</text>
<text x="129.5" y="179.5">A4</text>
<text x="145.7" y="176.5">15</text>
<text x="145.7" y="180">16</text>
<text x="151.2" y="174.7">A6</text>
<text x="151.2" y="178.2">A5</text>
<text x="162.1" y="178.2">A2</text>
<text x="162.1" y="174.7">A1</text>
<text x="167.7" y="180">17</text>
<text x="167.7" y="176.5">18</text>
<text x="180.6" y="175.9">A2</text>
<text x="180.6" y="179.5">A3</text>
<text x="224.7" y="175.9">A5</text>
<text x="224.7" y="179.5">A4</text>
<text x="241" y="176.5">15</text>
<text x="241" y="180">16</text>
<text x="246.5" y="174.7">A6</text>
<text x="246.5" y="178.2">A5</text>
<text x="257.3" y="178.2">A2</text>
<text x="257.3" y="174.7">A1</text>
<text x="263" y="180">17</text>
<text x="263" y="176.5">18</text>
<text x="275.9" y="179.5">A3</text>
<text x="275.9" y="175.9">A2</text>
<text x="344.7" y="175.9">1MB-LO-nWE</text>
<text x="344.7" y="179.5">1MB-HI-nWE</text>
<text x="151.2" y="181.8">A4</text>
<text x="162.1" y="181.8">A3</text>
<text x="246.5" y="181.8">A4</text>
<text x="257.3" y="181.8">A3</text>
<text x="344.7" y="183">2MB-LO-nWE</text>
<text x="344.7" y="186.5">2MB-HI-nWE</text>
<text x="41.3" y="223.6">A20</text>
<text x="41.3" y="227.1">A20_opt</text>
<text x="124.2" y="230.6">A19</text>
<text x="142.4" y="231.1">1</text>
<text x="145.9" y="232.9">A</text>
<text x="124.2" y="234.1">A20_opt</text>
<text x="124.2" y="237.7">A21_opt</text>
<text x="142.4" y="234.7">2</text>
<text x="142.4" y="238.2">3</text>
<text x="145.9" y="236.4">B</text>
<text x="145.9" y="240">C</text>
<text x="160.5" y="240">Y1</text>
<text x="160.5" y="236.4">Y0</text>
<text x="166" y="238.2">14</text>
<text x="166" y="234.7">15</text>
<text x="177.8" y="234.1">n1MB_CE</text>
<text x="177.8" y="237.7">n2MB_CE</text>
<text x="124.2" y="241.2">nCE</text>
<text x="142.4" y="241.7">4</text>
<text x="142.4" y="245.3">5</text>
<text x="145.9" y="243.5">G#2A</text>
<text x="160.5" y="243.5">Y2</text>
<text x="166" y="245.3">12</text>
<text x="166" y="241.7">13</text>
<text x="142.4" y="248.8">6</text>
<text x="145.9" y="247">G#2B</text>
<text x="145.9" y="250.5">G1</text>
<text x="160.5" y="250.5">Y4</text>
<text x="160.5" y="247">Y3</text>
<text x="166" y="248.8">11</text>
<text x="41.3" y="255.3">A21_opt</text>
<text x="142.4" y="252.3">7</text>
<text x="145.9" y="254.1">Y7</text>
<text x="160.5" y="257.6">Y6</text>
<text x="160.5" y="254.1">Y5</text>
<text x="166" y="255.8">9</text>
<text x="166" y="252.3">10</text>
</g>
<g font-size="3.2" fill="#f00">
<text x="52.2" y="42.4">22</text>
<text x="57.7" y="44.2">VCC</text>
<text x="147.7" y="61.8">8</text>
<text x="151.2" y="63.6">VDD DQ3</text>
<text x="243" y="61.8">8</text>
<text x="246.5" y="63.6">VDD DQ3</text>
<text x="147.7" y="151.8">8</text>
<text x="151.2" y="153.5">VDD DQ3</text>
<text x="243" y="151.8">8</text>
<text x="246.5" y="153.5">VDD DQ3</text>
<text x="157.9" y="232.9">VCC</text>
<text x="166" y="231.1">16</text>
</g>
<g font-size="3.2">
<text x="73.3" y="44.2">VSS</text>
<text x="73.3" y="47.7">VSS</text>
<text x="81.3" y="42.4">31</text>
<text x="81.3" y="45.9">12</text>
<text x="330.6" y="42.1">1</text>
<text x="330.6" y="45.6">2</text>
<text x="369.4" y="42.1">1</text>
<text x="369.4" y="45.6">2</text>
<text x="167.7" y="65.3">24</text>
<text x="263" y="65.3">24</text>
<text x="332.3" y="130.2">1</text>
<text x="371.1" y="130.2">1</text>
<text x="332.3" y="133.8">2</text>
<text x="371.1" y="133.8">2</text>
<text x="167.7" y="155.3">24</text>
<text x="263" y="155.3">24</text>
<text x="371.7" y="177.5">1</text>
<text x="371.7" y="181.8">2</text>
<text x="371.7" y="185.3">3</text>
<text x="371.7" y="188.8">4</text>
<text x="63.5" y="225.5">1</text>
<text x="63.5" y="232.6">3</text>
<text x="63.5" y="229">2</text>
<text x="63.5" y="253.7">1</text>
<text x="63.5" y="257.2">2</text>
<text x="142.4" y="255.8">8</text>
<text x="145.9" y="257.6">GND</text>
<text x="63.5" y="260.8">3</text>
</g>
</svg>
